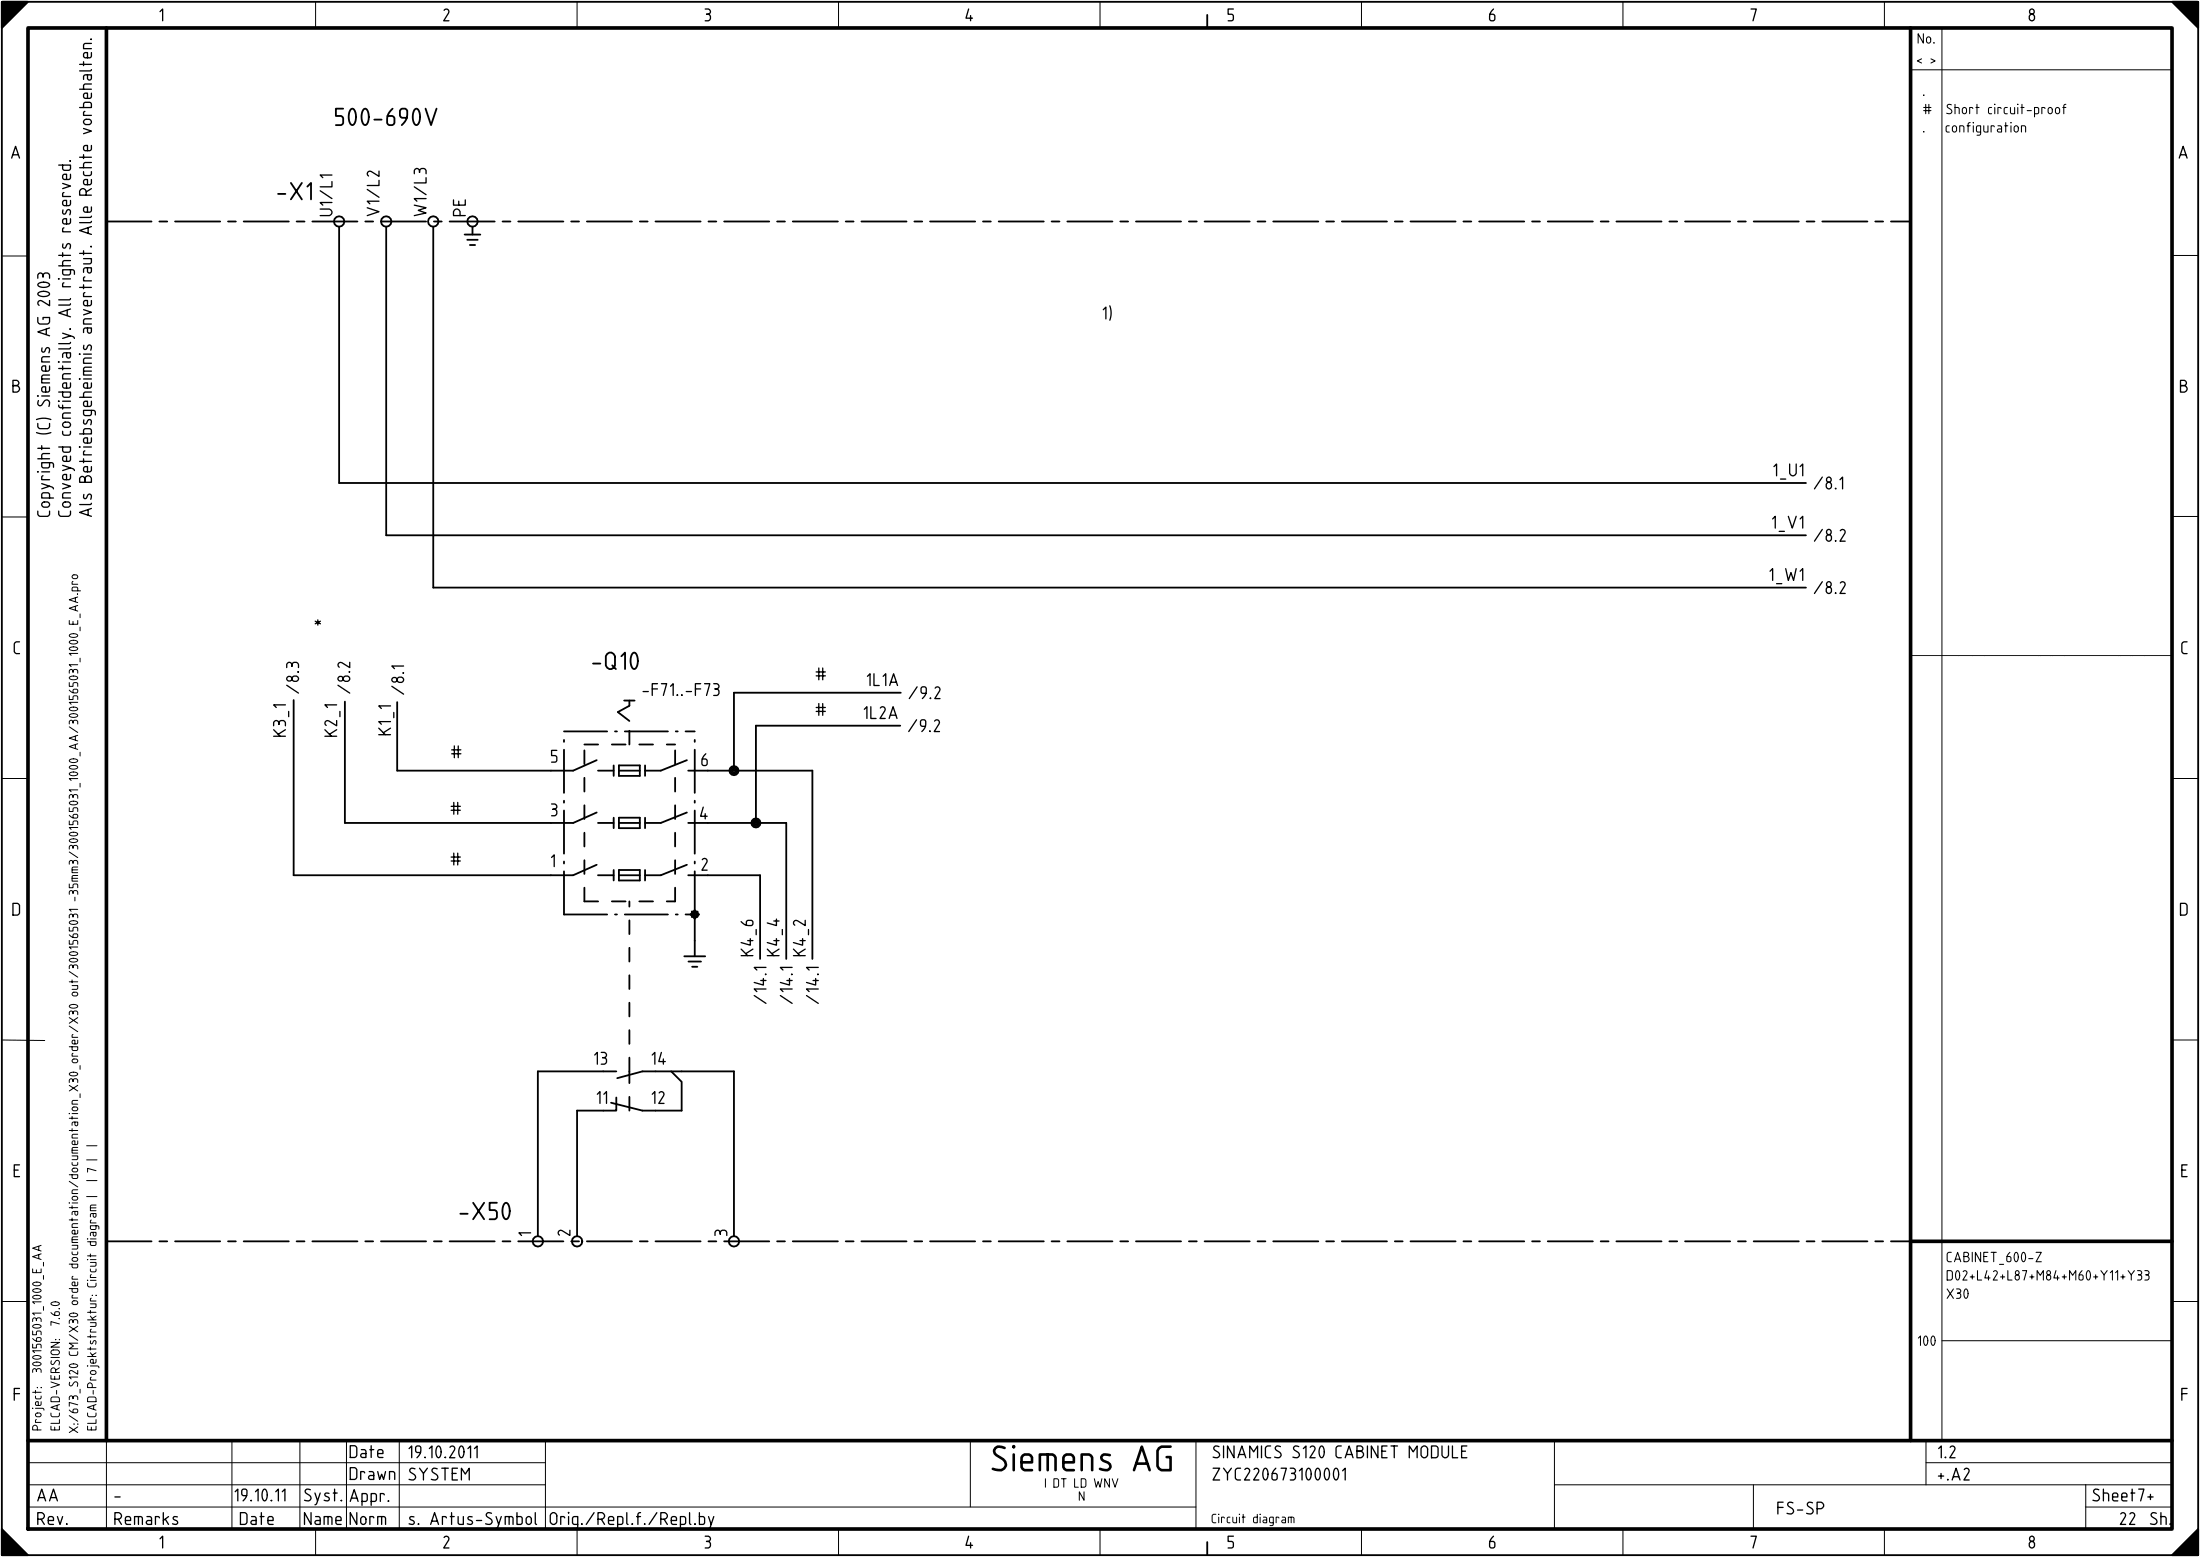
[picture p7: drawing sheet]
<svg xmlns="http://www.w3.org/2000/svg" width="421mm" height="298mm" viewBox="0 0 421 298" stroke-linecap="round" stroke-linejoin="round" font-family="sans-serif">
<g fill="none" stroke="#000" stroke-width=".35">
<path d="M.4 .3h420v297h-420zM.4 .3h5l-5 5zM.5 4.9h.1M.5 4.9h.2M.5 4.8h.2M.5 4.7h.3M.5 4.6h.4M.5 4.6h.5M.5 4.5h.5M.5 4.4h.6M.5 4.3h.7M.5 4.3h.8"/>
<path d="M.5 4.2h.8M.5 4.1h.9M.5 4h1M.5 3.9h1.1M.5 3.8h1.2M.5 3.8h1.3M.5 3.7h1.3M.5 3.6h1.4M.5 3.5h1.5M.5 3.5h1.6M.5 3.4h1.6M.5 3.3h1.7"/>
<path d="M.5 3.2h1.8M.5 3.2h1.9M.5 3.1h1.9M.5 3h2M.5 2.9h2.1M.5 2.9h2.2M.5 2.8h2.2M.5 2.7h2.3M.5 2.6h2.4M.5 2.6h2.5M.5 2.5h2.5M.5 2.4h2.6"/>
<path d="M.5 2.3h2.7M.5 2.3h2.8M.5 2.2h2.8M.5 2.1h2.9M.5 2h3M.5 2h3.1M.5 1.9h3.1M.5 1.8h3.2M.5 1.7h3.3M.5 1.7h3.4M.5 1.6h3.4M.5 1.5h3.5"/>
<path d="M.5 1.4h3.6M.5 1.3h3.7M.5 1.2h3.8M.5 1.2h3.9M.5 1.1h3.9M.5 1h4M.5 .9h4.1M.5 .9h4.2M.5 .8h4.2M.5 .7h4.3M.5 .6h4.4M.5 .6h4.5"/>
<path d="M.5 .5h4.5M.5 .4h4.6M.5 .3h4.7M230.9 2.9v2.4M415.4 .3h5v5zM415.5 .3h4.7M415.6 .4h4.6M415.7 .5h4.5M415.7 .6h4.5M415.8 .6h4.4M415.9 .7h4.3M416 .8h4.2"/>
<path d="M416 .9h4.2M416.1 .9h4.1M416.2 1h4M416.3 1.1h3.9M416.3 1.2h3.9M416.4 1.2h3.8M416.5 1.3h3.7M416.6 1.4h3.6M416.7 1.5h3.5M416.8 1.6h3.4M416.8 1.7h3.4M416.9 1.7h3.3"/>
<path d="M417 1.8h3.2M417.1 1.9h3.1M417.1 2h3.1M417.2 2h3M417.3 2.1h2.9M417.4 2.2h2.8M417.4 2.3h2.8M417.5 2.3h2.7M417.6 2.4h2.6M417.7 2.5h2.5M417.7 2.6h2.5M417.8 2.6h2.4"/>
<path d="M417.9 2.7h2.3M418 2.8h2.2M418 2.9h2.2M418.1 2.9h2.1M418.2 3h2M418.3 3.1h1.9M418.3 3.2h1.9M418.4 3.2h1.8M418.5 3.3h1.7M418.6 3.4h1.6M418.6 3.5h1.6M418.7 3.5h1.5"/>
<path d="M418.8 3.6h1.4M418.9 3.7h1.3M418.9 3.8h1.3M419 3.8h1.2M419.1 3.9h1.1M419.2 4h1M419.3 4.1h.9M419.4 4.2h.8M419.4 4.3h.8M419.5 4.3h.7M419.6 4.4h.6M419.7 4.5h.5"/>
<path d="M419.7 4.6h.5M419.8 4.6h.4M419.9 4.7h.3M420 4.8h.2M420 4.9h.2M420.1 4.9h.1M20.4 42.4h8.6M30.5 42.4h1.5M33.5 42.4h8.6M43.6 42.4h1.5M46.6 42.4h8.6M56.7 42.4h1.5"/>
<path d="M59.7 42.4h8.7M64.9 43.3v49.1h280.5M69.9 42.4h1.5M72.9 42.4h8.6M73.9 43.3v59h271.5M82.9 43.3v69h262.5M83 42.4h1.5M86 42.4h8.6M88.9 44.8h3M89.4 45.9h2M89.9 46.8h1M90.4 43.3v1.5"/>
<path d="M96.1 42.4h1.5M99.1 42.4h8.6M109.2 42.4h1.5M112.2 42.4h8.7M122.4 42.4h1.5M125.4 42.4h8.6M135.5 42.4h1.5M138.5 42.4h8.6M148.6 42.4h1.5M151.6 42.4h8.6M161.7 42.4h1.5M164.7 42.4h8.7"/>
<path d="M174.9 42.4h1.5M177.9 42.4h8.6M188 42.4h1.5M191 42.4h8.6M201.1 42.4h1.5M204.1 42.4h8.6M214.2 42.4h1.5M217.2 42.4h8.7M227.4 42.4h1.5M230.4 42.4h8.6M240.5 42.4h1.5M243.5 42.4h8.6"/>
<path d="M253.6 42.4h1.5M256.6 42.4h8.6M266.7 42.4h1.5M269.7 42.4h8.7M279.9 42.4h1.5M282.9 42.4h8.6M293 42.4h1.5M296 42.4h8.6M306.1 42.4h1.5M309.1 42.4h8.6M319.2 42.4h1.5M322.2 42.4h8.7"/>
<path d="M332.4 42.4h1.5M335.4 42.4h8.6M345.5 42.4h1.5M348.5 42.4h8.6M358.6 42.4h1.5M361.6 42.4h3.8M56.2 133.9v33.5h53.4l4.5-2M66 134.2v23.1h43.6l4.5-2M76 134.2v13.1h33.6l4.5-2M107.9 139.8h8.2M117.6 139.8h.4M119.4 133.9h2"/>
<path d="M119.5 139.8h8.2M120.4 133.9v1l-2.2 1.3 2.2 1.6M120.4 139.7v2.6M129.2 139.8h.4M131.1 139.8h1.8M172.2 138.8h-27.6v18.5M172.3 132.5h-31.9v14.8M107.9 141.5v.3M107.9 143.3v8.3M107.9 153.1v.4M107.9 155v8.2M111.8 143.5v2.6"/>
<path d="M111.8 148.7v2.6M111.8 154v2.6M111.8 159.2v2.7M111.8 142.3h2.6M114.4 157.3h3M114.4 147.3h3M117 142.3h2.6M117.4 146.3v2.1M117.4 156.3v2M118.4 157.3h4M118.4 156.3h4v2h-4zM118.4 146.3h4v2.1h-4z"/>
<path d="M118.4 147.3h4M122.3 142.3h2.6M123.4 146.3v2.1M123.4 156.3v2M127.5 142.3h1.6M129.1 143.5v2.6M129.1 148.7v2.6M129.1 154v2.6M129.1 159.2v2.7M131.4 155.3l-5 2h-3M131.4 145.3l-5 2h-3M131.6 157.3h18.8v26"/>
<path d="M131.6 147.3h23.8v36M132.9 141.5v.3M132.9 143.3v8.3M132.9 153.1v.4M132.9 155v8.2M107.9 164.7v.4M107.9 166.6v8.3h8.2M111.8 164.5v2.6M111.8 169.7v2.6h2.6M114.4 167.4h3M117 172.3h2.6M117.4 166.3v2"/>
<path d="M117.6 174.9h.4M118.4 166.3h4v2h-4zM118.4 167.4h4M119.5 174.9h8.2M120.4 172.3v1M120.4 176v2.6M122.3 172.3h2.6M123.4 166.3v2M129.1 164.5v2.6M129.1 169.7v2.6h-1.6M129.2 174.9h.4M131.1 174.9h1.8"/>
<path d="M131.4 165.4l-5 2h-3M131.6 167.4h13.8v15.9M132.6 174.6h.6v.6h-.6zM132.9 164.7v.4M132.9 166.6v16.2M132.9 174l.8 .9-.8 .7-.8-.7zM133.3 174.3h-1v1h1M133.4 174.3v1M120.4 181.2v2.7M120.4 186.5v2.6M120.4 191.7v2.6M120.4 197v2.6"/>
<path d="M130.9 182.8h4M131.7 183.9h2.4M132.4 184.8h1M117.9 209.8v2.6h-7.5v24M117.9 204.9h-15v31.5M118 206.1l4.9-1.2h17.5v31.5M120.4 202.2v4.9M120.4 209.7v2.7M128.4 204.9l2 1.9v5.6h-7.5l-6-1.6M20.4 237.3h8.6M30.5 237.3h1.5M33.5 237.3h8.6"/>
<path d="M43.6 237.3h1.5M46.6 237.3h8.6M56.7 237.3h1.5M59.7 237.3h8.7M69.9 237.3h1.5M72.9 237.3h8.6M83 237.3h1.5M86 237.3h8.6M96.1 237.3h1.5M99.1 237.3h8.6M109.2 237.3h1.5M112.2 237.3h8.7"/>
<path d="M122.4 237.3h1.5M125.4 237.3h8.6M135.5 237.3h1.5M138.5 237.3h8.6M148.6 237.3h1.5M151.6 237.3h8.6M161.7 237.3h1.5M164.7 237.3h8.7M174.9 237.3h1.5M177.9 237.3h8.6M188 237.3h1.5M191 237.3h8.6"/>
<path d="M201.1 237.3h1.5M204.1 237.3h8.6M214.2 237.3h1.5M217.2 237.3h8.7M227.4 237.3h1.5M230.4 237.3h8.6M240.5 237.3h1.5M243.5 237.3h8.6M253.6 237.3h1.5M256.6 237.3h8.6M266.7 237.3h1.5M269.7 237.3h8.7"/>
<path d="M279.9 237.3h1.5M282.9 237.3h8.6M293 237.3h1.5M296 237.3h8.6M306.1 237.3h1.5M309.1 237.3h8.6M319.2 237.3h1.5M322.2 237.3h8.7M332.4 237.3h1.5M335.4 237.3h8.6M345.5 237.3h1.5M348.5 237.3h8.6"/>
<path d="M358.6 237.3h1.5M361.6 237.3h3.8M.4 292.4l5 4.9h-5zM.5 297.3h4.6M.5 297.2h4.5M.5 297.1h4.5M.5 297.1h4.4M.5 297h4.4M.5 297h4.3M.5 296.9h4.2M.5 296.8h4.2M.5 296.8h4.1"/>
<path d="M.5 296.7h4.1M.5 296.7h4M.5 296.6h3.9M.5 296.5h3.9M.5 296.5h3.8M.5 296.4h3.8M.5 296.4h3.7M.5 296.3h3.6M.5 296.2h3.6M.5 296.2h3.5M.5 296.1h3.5M.5 296.1h3.4"/>
<path d="M.5 296h3.4M.5 296h3.3M.5 295.9h3.3M.5 295.9h3.2M.5 295.8h3.1M.5 295.7h3.1M.5 295.7h3M.5 295.6h3M.5 295.6h2.9M.5 295.5h2.8M.5 295.4h2.8M.5 295.4h2.7"/>
<path d="M.5 295.3h2.7M.5 295.3h2.6M.5 295.2h2.5M.5 295.1h2.5M.5 295.1h2.4M.5 295h2.4M.5 295h2.3M.5 294.9h2.2M.5 294.8h2.2M.5 294.8h2.1M.5 294.7h2.1M.5 294.7h2"/>
<path d="M.5 294.6h1.9M.5 294.5h1.9M.5 294.5h1.8M.5 294.4h1.8M.5 294.4h1.7M.5 294.3h1.6M.5 294.2h1.6M.5 294.2h1.5M.5 294.1h1.5M.5 294.1h1.4M.5 294h1.3M.5 293.9h1.3"/>
<path d="M.5 293.9h1.2M.5 293.8h1.2M.5 293.8h1.1M.5 293.7h1M.5 293.6h1M.5 293.6h.9M.5 293.5h.9M.5 293.5h.8M.5 293.4h.8M.5 293.4h.7M.5 293.3h.7M.5 293.3h.6"/>
<path d="M.5 293.2h.5M.5 293.1h.5M.5 293.1h.4M.5 293h.4M.5 293h.3M.5 292.9h.2M.5 292.8h.2M.5 292.8h.1M.5 292.7h.1M230.9 294.8v2.5M415.4 297.3l5-4.9v4.9zM415.6 297.3h4.6"/>
<path d="M415.7 297.2h4.5M415.7 297.1h4.5M415.8 297.1h4.4M415.8 297h4.4M415.9 297h4.3M416 296.9h4.2M416 296.8h4.2M416.1 296.8h4.1M416.1 296.7h4.1M416.2 296.7h4M416.3 296.6h3.9M416.3 296.5h3.9"/>
<path d="M416.4 296.5h3.8M416.4 296.4h3.8M416.5 296.4h3.7M416.6 296.3h3.6M416.6 296.2h3.6M416.7 296.2h3.5M416.7 296.1h3.5M416.8 296.1h3.4M416.8 296h3.4M416.9 296h3.3M416.9 295.9h3.3M417 295.9h3.2"/>
<path d="M417.1 295.8h3.1M417.1 295.7h3.1M417.2 295.7h3M417.2 295.6h3M417.3 295.6h2.9M417.4 295.5h2.8M417.4 295.4h2.8M417.5 295.4h2.7M417.5 295.3h2.7M417.6 295.3h2.6M417.7 295.2h2.5M417.7 295.1h2.5"/>
<path d="M417.8 295.1h2.4M417.8 295h2.4M417.9 295h2.3M418 294.9h2.2M418 294.8h2.2M418.1 294.8h2.1M418.1 294.7h2.1M418.2 294.7h2M418.3 294.6h1.9M418.3 294.5h1.9M418.4 294.5h1.8M418.4 294.4h1.8"/>
<path d="M418.5 294.4h1.7M418.6 294.3h1.6M418.6 294.2h1.6M418.7 294.2h1.5M418.7 294.1h1.5M418.8 294.1h1.4M418.9 294h1.3M418.9 293.9h1.3M419 293.9h1.2M419 293.8h1.2M419.1 293.8h1.1M419.2 293.7h1"/>
<path d="M419.2 293.6h1M419.3 293.6h.9M419.3 293.5h.9M419.4 293.5h.8M419.4 293.4h.8M419.5 293.4h.7M419.5 293.3h.7M419.6 293.3h.6M419.7 293.2h.5M419.7 293.1h.5M419.8 293.1h.4M419.8 293h.4"/>
<path d="M419.9 293h.3M420 292.9h.2M420 292.8h.2M420.1 292.8h.1M420.1 292.7h.1"/>
<circle cx="64.9" cy="42.3" r="1"/>
<circle cx="73.9" cy="42.3" r="1"/>
<circle cx="82.9" cy="42.3" r="1"/>
<circle cx="90.4" cy="42.3" r="1"/>
<circle cx="140.4" cy="147.3" r=".63"/>
<circle cx="140.4" cy="147.3" r=".37"/>
<circle cx="140.4" cy="147.3" r=".87"/>
<circle cx="144.6" cy="157.3" r=".38"/>
<circle cx="144.6" cy="157.3" r=".88"/>
<circle cx="144.6" cy="157.3" r=".62"/>
<circle cx="102.9" cy="237.4" r="1"/>
<circle cx="110.4" cy="237.4" r="1"/>
<circle cx="140.4" cy="237.4" r="1"/>
</g>
<path d="M5.4 5.3h410v287.1h-410zM20.4 5.3v270.1M365.4 5.3v270.1M365.4 237.3h50M5.4 275.4h410" fill="none" stroke="#000" stroke-width=".7"/>
<g fill="none" stroke="#000" stroke-width=".19">
<path d="M60.4 .3v5M110.4 .3v5M160.4 .3v5M210.4 .3v5M260.4 .3v5M310.4 .3v5M360.4 .3v5M365.4 13.3h50M371.4 5.3v270.1M.4 48.9h5M415.4 48.8h5M.4 98.8h5"/>
<path d="M415.4 98.7h5M365.4 125.3h.1M365.5 125.3h.1M365.6 125.3h.1M365.7 125.3h.1M365.8 125.3h.1M365.9 125.3h.1M366 125.3h.1M366.1 125.3h.1M366.2 125.3h.1M366.3 125.3h.1M366.4 125.3h.1"/>
<path d="M366.5 125.3h.1M366.6 125.3h.1M366.7 125.3h.1M366.8 125.3h.1M366.9 125.3h.1M367 125.3h.1M367.1 125.3h.1M367.2 125.3h.1M367.3 125.3h.1M367.4 125.3h.1M367.5 125.3h.1M367.6 125.3h.1"/>
<path d="M367.7 125.3h.1M367.8 125.3h.1M367.9 125.3h.1M368 125.3h.1M368.1 125.3h.1M368.2 125.3h.1M368.3 125.3h.1M368.4 125.3h.1M368.5 125.3h.1M368.6 125.3h.1M368.7 125.3h.1M368.8 125.3h.1"/>
<path d="M368.9 125.3h.1M369 125.3h.1M369.1 125.3h.1M369.2 125.3h.1M369.3 125.3h.1M369.4 125.3h.1M369.5 125.3h.1M369.6 125.3h.1M369.7 125.3h.1M369.8 125.3h.1M369.9 125.3h.1M370 125.3h.1"/>
<path d="M370.1 125.3h.1M370.2 125.3h.1M370.3 125.3h.1M370.4 125.3h.1M370.5 125.3h.1M370.6 125.3h.1M370.7 125.3h.1M370.8 125.3h.1M370.9 125.3h.1M371 125.3h.1M371.1 125.3h.1M371.2 125.3h.1"/>
<path d="M371.3 125.3h.1M371.4 125.3h.1M371.5 125.3h.1M371.6 125.3h.1M371.7 125.3h.1M371.8 125.3h.1M371.9 125.3h.1M372 125.3h.1M372.1 125.3h.1M372.2 125.3h.1M372.3 125.3h.1M372.4 125.3h.1"/>
<path d="M372.5 125.3h.1M372.6 125.3h.1M372.7 125.3h.1M372.8 125.3h.1M372.9 125.3h.1M373 125.3h.1M373.1 125.3h.1M373.2 125.3h.1M373.3 125.3h.1M373.4 125.3h.1M373.5 125.3h.1M373.6 125.3h.1"/>
<path d="M373.7 125.3h.1M373.8 125.3h.1M373.9 125.3h.1M374 125.3h.1M374.1 125.3h.1M374.2 125.3h.1M374.3 125.3h.1M374.4 125.3h.1M374.5 125.3h.1M374.6 125.3h.1M374.7 125.3h.1M374.8 125.3h.1"/>
<path d="M374.9 125.3h.1M375 125.3h.1M375.1 125.3h.1M375.2 125.3h.1M375.3 125.3h.1M375.4 125.3h.1M375.5 125.3h.1M375.6 125.3h.1M375.7 125.3h.1M375.8 125.3h.1M375.9 125.3h.1M376 125.3h.1"/>
<path d="M376.1 125.3h.1M376.2 125.3h.1M376.3 125.3h.1M376.4 125.3h.1M376.5 125.3h.1M376.6 125.3h.1M376.7 125.3h.1M376.8 125.3h.1M376.9 125.3h.1M377 125.3h.1M377.1 125.3h.1M377.2 125.3h.1"/>
<path d="M377.3 125.3h.1M377.4 125.3h.1M377.5 125.3h.1M377.6 125.3h.1M377.7 125.3h.1M377.8 125.3h.1M377.9 125.3h.1M378 125.3h.1M378.1 125.3h.1M378.2 125.3h.1M378.3 125.3h.1M378.4 125.3h.1"/>
<path d="M378.5 125.3h.1M378.6 125.3h.1M378.7 125.3h.1M378.8 125.3h.1M378.9 125.3h.1M379 125.3h.1M379.1 125.3h.1M379.2 125.3h.1M379.3 125.3h.1M379.4 125.3h.1M379.5 125.3h.1M379.6 125.3h.1"/>
<path d="M379.7 125.3h.1M379.8 125.3h.1M379.9 125.3h.1M380 125.3h.1M380.1 125.3h.1M380.2 125.3h.1M380.3 125.3h.1M380.4 125.3h.1M380.5 125.3h.1M380.6 125.3h.1M380.7 125.3h.1M380.8 125.3h.1"/>
<path d="M380.9 125.3h.1M381 125.3h.1M381.1 125.3h.1M381.2 125.3h.1M381.3 125.3h.1M381.4 125.3h.1M381.5 125.3h.1M381.6 125.3h.1M381.7 125.3h.1M381.8 125.3h.1M381.9 125.3h.1M382 125.3h.1"/>
<path d="M382.1 125.3h.1M382.2 125.3h.1M382.3 125.3h.1M382.4 125.3h.1M382.5 125.3h.1M382.6 125.3h.1M382.7 125.3h.1M382.8 125.3h.1M382.9 125.3h.1M383 125.3h.1M383.1 125.3h.1M383.2 125.3h.1"/>
<path d="M383.3 125.3h.1M383.4 125.3h.1M383.5 125.3h.1M383.6 125.3h.1M383.7 125.3h.1M383.8 125.3h.1M383.9 125.3h.1M384 125.3h.1M384.1 125.3h.1M384.2 125.3h.1M384.3 125.3h.1M384.4 125.3h.1"/>
<path d="M384.5 125.3h.1M384.6 125.3h.1M384.7 125.3h.1M384.8 125.3h.1M384.9 125.3h.1M385 125.3h.1M385.1 125.3h.1M385.2 125.3h.1M385.3 125.3h.1M385.4 125.3h.1M385.5 125.3h.1M385.6 125.3h.1"/>
<path d="M385.7 125.3h.1M385.8 125.3h.1M385.9 125.3h.1M386 125.3h.1M386.1 125.3h.1M386.2 125.3h.1M386.3 125.3h.1M386.4 125.3h.1M386.5 125.3h.1M386.6 125.3h.1M386.7 125.3h.1M386.8 125.3h.1"/>
<path d="M386.9 125.3h.1M387 125.3h.1M387.1 125.3h.1M387.2 125.3h.1M387.3 125.3h.1M387.4 125.3h.1M387.5 125.3h.1M387.6 125.3h.1M387.7 125.3h.1M387.8 125.3h.1M387.9 125.3h.1M388 125.3h.1"/>
<path d="M388.1 125.3h.1M388.2 125.3h.1M388.3 125.3h.1M388.4 125.3h.1M388.5 125.3h.1M388.6 125.3h.1M388.7 125.3h.1M388.8 125.3h.1M388.9 125.3h.1M389 125.3h.1M389.1 125.3h.1M389.2 125.3h.1"/>
<path d="M389.3 125.3h.1M389.4 125.3h.1M389.5 125.3h.1M389.6 125.3h.1M389.7 125.3h.1M389.8 125.3h.1M389.9 125.3h.1M390 125.3h.1M390.1 125.3h.1M390.2 125.3h.1M390.3 125.3h.1M390.4 125.3h.1"/>
<path d="M390.5 125.3h.1M390.6 125.3h.1M390.7 125.3h.1M390.8 125.3h.1M390.9 125.3h.1M391 125.3h.1M391.1 125.3h.1M391.2 125.3h.1M391.3 125.3h.1M391.4 125.3h.1M391.5 125.3h.1M391.6 125.3h.1"/>
<path d="M391.7 125.3h.1M391.8 125.3h.1M391.9 125.3h.1M392 125.3h.1M392.1 125.3h.1M392.2 125.3h.1M392.3 125.3h.1M392.4 125.3h.1M392.5 125.3h.1M392.6 125.3h.1M392.7 125.3h.1M392.8 125.3h.1"/>
<path d="M392.9 125.3h.1M393 125.3h.1M393.1 125.3h.1M393.2 125.3h.1M393.3 125.3h.1M393.4 125.3h.1M393.5 125.3h.1M393.6 125.3h.1M393.7 125.3h.1M393.8 125.3h.1M393.9 125.3h.1M394 125.3h.1"/>
<path d="M394.1 125.3h.1M394.2 125.3h.1M394.3 125.3h.1M394.4 125.3h.1M394.5 125.3h.1M394.6 125.3h.1M394.7 125.3h.1M394.8 125.3h.1M394.9 125.3h.1M395 125.3h.1M395.1 125.3h.1M395.2 125.3h.1"/>
<path d="M395.3 125.3h.1M395.4 125.3h.1M395.5 125.3h.1M395.6 125.3h.1M395.7 125.3h.1M395.8 125.3h.1M395.9 125.3h.1M396 125.3h.1M396.1 125.3h.1M396.2 125.3h.1M396.3 125.3h.1M396.4 125.3h.1"/>
<path d="M396.5 125.3h.1M396.6 125.3h.1M396.7 125.3h.1M396.8 125.3h.1M396.9 125.3h.1M397 125.3h.1M397.1 125.3h.1M397.2 125.3h.1M397.3 125.3h.1M397.4 125.3h.1M397.5 125.3h.1M397.6 125.3h.1"/>
<path d="M397.7 125.3h.1M397.8 125.3h.1M397.9 125.3h.1M398 125.3h.1M398.1 125.3h.1M398.2 125.3h.1M398.3 125.3h.1M398.4 125.3h.1M398.5 125.3h.1M398.6 125.3h.1M398.7 125.3h.1M398.8 125.3h.1"/>
<path d="M398.9 125.3h.1M399 125.3h.1M399.1 125.3h.1M399.2 125.3h.1M399.3 125.3h.1M399.4 125.3h.1M399.5 125.3h.1M399.6 125.3h.1M399.7 125.3h.1M399.8 125.3h.1M399.9 125.3h.1M400 125.3h.1"/>
<path d="M400.1 125.3h.1M400.2 125.3h.1M400.3 125.3h.1M400.4 125.3h.1M400.5 125.3h.1M400.6 125.3h.1M400.7 125.3h.1M400.8 125.3h.1M400.9 125.3h.1M401 125.3h.1M401.1 125.3h.1M401.2 125.3h.1"/>
<path d="M401.3 125.3h.1M401.4 125.3h.1M401.5 125.3h.1M401.6 125.3h.1M401.7 125.3h.1M401.8 125.3h.1M401.9 125.3h.1M402 125.3h.1M402.1 125.3h.1M402.2 125.3h.1M402.3 125.3h.1M402.4 125.3h.1"/>
<path d="M402.5 125.3h.1M402.6 125.3h.1M402.7 125.3h.1M402.8 125.3h.1M402.9 125.3h.1M403 125.3h.1M403.1 125.3h.1M403.2 125.3h.1M403.3 125.3h.1M403.4 125.3h.1M403.5 125.3h.1M403.6 125.3h.1"/>
<path d="M403.7 125.3h.1M403.8 125.3h.1M403.9 125.3h.1M404 125.3h.1M404.1 125.3h.1M404.2 125.3h.1M404.3 125.3h.1M404.4 125.3h.1M404.5 125.3h.1M404.6 125.3h.1M404.7 125.3h.1M404.8 125.3h.1"/>
<path d="M404.9 125.3h.1M405 125.3h.1M405.1 125.3h.1M405.2 125.3h.1M405.3 125.3h.1M405.4 125.3h.1M405.5 125.3h.1M405.6 125.3h.1M405.7 125.3h.1M405.8 125.3h.1M405.9 125.3h.1M406 125.3h.1"/>
<path d="M406.1 125.3h.1M406.2 125.3h.1M406.3 125.3h.1M406.4 125.3h.1M406.5 125.3h.1M406.6 125.3h.1M406.7 125.3h.1M406.8 125.3h.1M406.9 125.3h.1M407 125.3h.1M407.1 125.3h.1M407.2 125.3h.1"/>
<path d="M407.3 125.3h.1M407.4 125.3h.1M407.5 125.3h.1M407.6 125.3h.1M407.7 125.3h.1M407.8 125.3h.1M407.9 125.3h.1M408 125.3h.1M408.1 125.3h.1M408.2 125.3h.1M408.3 125.3h.1M408.4 125.3h.1"/>
<path d="M408.5 125.3h.1M408.6 125.3h.1M408.7 125.3h.1M408.8 125.3h.1M408.9 125.3h.1M409 125.3h.1M409.1 125.3h.1M409.2 125.3h.1M409.3 125.3h.1M409.4 125.3h.1M409.5 125.3h.1M409.6 125.3h.1"/>
<path d="M409.7 125.3h.1M409.8 125.3h.1M409.9 125.3h.1M410 125.3h.1M410.1 125.3h.1M410.2 125.3h.1M410.3 125.3h.1M410.4 125.3h.1M410.5 125.3h.1M410.6 125.3h.1M410.7 125.3h.1M410.8 125.3h.1"/>
<path d="M410.9 125.3h.1M411 125.3h.1M411.1 125.3h.1M411.2 125.3h.1M411.3 125.3h.1M411.4 125.3h.1M411.5 125.3h.1M411.6 125.3h.1M411.7 125.3h.1M411.8 125.3h.1M411.9 125.3h.1M412 125.3h.1"/>
<path d="M412.1 125.3h.1M412.2 125.3h.1M412.3 125.3h.1M412.4 125.3h.1M412.5 125.3h.1M412.6 125.3h.1M412.7 125.3h.1M412.8 125.3h.1M412.9 125.3h.1M413 125.3h.1M413.1 125.3h.1M413.2 125.3h.1"/>
<path d="M413.3 125.3h.1M413.4 125.3h.1M413.5 125.3h.1M413.6 125.3h.1M413.7 125.3h.1M413.8 125.3h.1M413.9 125.3h.1M414 125.3h.1M414.1 125.3h.1M414.2 125.3h.1M414.3 125.3h.1M414.4 125.3h.1"/>
<path d="M414.5 125.3h.1M414.6 125.3h.1M414.7 125.3h.1M414.8 125.3h.1M414.9 125.3h.1M415 125.3h.1M415.1 125.3h.1M415.2 125.3h.1M415.3 125.3h.1M.4 148.9h5M415.4 148.9h5M.4 198.9h8.2"/>
<path d="M415.4 198.9h5M.4 248.8h5M371.4 256.3h44M415.4 248.8h5M5.4 279.7h98.9M20.4 275.4v17M44.4 275.4v17M57.4 275.4v17M66.3 275.4v17M76.4 275.4v17M104.3 275.4v17M185.6 275.4v12.7"/>
<path d="M228.7 275.4v17M297.3 275.4v17M368.3 275.4v8.5M368.3 279.7h47.1M5.4 283.9h98.9M5.4 288.1h223.3M60.4 292.4v4.9M110.4 292.4v4.9M160.4 292.4v4.9M210.4 292.4v4.9M260.4 292.4v4.9M297.3 283.9h118.1"/>
<path d="M310.4 292.4v4.9M335.3 283.9v8.5M360.4 292.4v4.9M398.8 288.1h16.6M398.9 283.8v8.6"/>
</g>
<text font-size="5" x="189.6" y="281.4">Siemens AG</text>
<g font-size="3.5">
<text x="64.1" y="24.1">500-690V</text>
<text x="53" y="38.3">-X1</text>
<text x="113.2" y="128.1">-Q10</text>
<text x="87.9" y="233.3">-X50</text>
</g>
<g font-size="2.5">
<text x="30.5" y="4.1">1</text>
<text x="84.7" y="4.1">2</text>
<text x="134.7" y="4.1">3</text>
<text x="184.6" y="4.1">4</text>
<text x="234.7" y="4.1">5</text>
<text x="284.7" y="4.1">6</text>
<text x="334.7" y="4.1">7</text>
<text x="387.9" y="4.1">8</text>
<text x="2.1" y="30.3">A</text>
<text x="416.6" y="30.3">A</text>
<text x="63.6" y="41.3" transform="rotate(-90 63.6 41.3)">U1/L1</text>
<text x="72.6" y="41.3" transform="rotate(-90 72.6 41.3)">V1/L2</text>
<text x="81.6" y="41.3" transform="rotate(-90 81.6 41.3)">W1/L3</text>
<text x="89.1" y="41.3" transform="rotate(-90 89.1 41.3)">PE</text>
<text x="210.9" y="61.1">1)</text>
<text x="2.4" y="75.1">B</text>
<text x="416.9" y="75.1">B</text>
<text x="339.1" y="91.1">1_U1</text>
<text x="346.9" y="93.6">/8.1</text>
<text x="9.6" y="98.8" transform="rotate(-90 9.6 98.8)">Copyright (C) Siemens AG 2003</text>
<text x="13.6" y="98.8" transform="rotate(-90 13.6 98.8)">Conveyed confidentially. All rights reserved.</text>
<text x="17.6" y="98.8" transform="rotate(-90 17.6 98.8)">Als Betriebsgeheimnis anvertraut. Alle Rechte vorbehalten.</text>
<text x="338.9" y="101.1">1_V1</text>
<text x="346.9" y="103.6">/8.2</text>
<text x="338.4" y="111.1">1_W1</text>
<text x="346.9" y="113.6">/8.2</text>
<text x="60.2" y="119.9">*</text>
<text x="2.6" y="125.1">C</text>
<text x="417.1" y="125.1">C</text>
<text x="156" y="130.1">#</text>
<text x="165.8" y="131.2">1L1A</text>
<text x="57.2" y="132.6" transform="rotate(-90 57.2 132.6)">/8.3</text>
<text x="67" y="132.6" transform="rotate(-90 67 132.6)">/8.2</text>
<text x="77.3" y="132.8" transform="rotate(-90 77.3 132.8)">/8.1</text>
<text x="122.9" y="133.1">-F71..-F73</text>
<text x="156" y="136.9">#</text>
<text x="165.2" y="137.5">1L2A</text>
<text x="173.8" y="133.7">/9.2</text>
<text x="54.7" y="140.9" transform="rotate(-90 54.7 140.9)">K3_1</text>
<text x="64.5" y="140.9" transform="rotate(-90 64.5 140.9)">K2_1</text>
<text x="74.8" y="140.6" transform="rotate(-90 74.8 140.6)">K1_1</text>
<text x="173.7" y="140">/9.2</text>
<text x="86.3" y="145">#</text>
<text x="105.4" y="145.8">5</text>
<text x="134.1" y="146.5">6</text>
<text x="86.2" y="155.8">#</text>
<text x="105.4" y="156.1">3</text>
<text x="133.9" y="156.7">4</text>
<text x="86.2" y="165.5">#</text>
<text x="105.4" y="165.8">1</text>
<text x="134.1" y="166.5">2</text>
<text x="2.4" y="175.1">D</text>
<text x="416.9" y="175.1">D</text>
<text x="144.1" y="182.8" transform="rotate(-90 144.1 182.8)">K4_6</text>
<text x="149.1" y="182.8" transform="rotate(-90 149.1 182.8)">K4_4</text>
<text x="154.1" y="182.8" transform="rotate(-90 154.1 182.8)">K4_2</text>
<text x="146.6" y="192" transform="rotate(-90 146.6 192)">/14.1</text>
<text x="151.6" y="192" transform="rotate(-90 151.6 192)">/14.1</text>
<text x="156.6" y="192" transform="rotate(-90 156.6 192)">/14.1</text>
<text x="113.6" y="203.6">13</text>
<text x="124.6" y="203.6">14</text>
<text x="114.1" y="211.1">11</text>
<text x="124.6" y="211.1">12</text>
<text x="2.6" y="225.1">E</text>
<text x="417.1" y="225.1">E</text>
<text x="101.6" y="236.4" transform="rotate(-90 101.6 236.4)">1</text>
<text x="109.1" y="236.4" transform="rotate(-90 109.1 236.4)">2</text>
<text x="139.1" y="236.4" transform="rotate(-90 139.1 236.4)">3</text>
<text x="2.6" y="267.9">F</text>
<text x="417.1" y="267.9">F</text>
<text x="66.9" y="278.8">Date</text>
<text x="78.1" y="278.8">19.10.2011</text>
<text x="231.9" y="278.8">SINAMICS S120 CABINET MODULE</text>
<text x="370.6" y="278.8">1.2</text>
<text x="7.1" y="287.1">AA</text>
<text x="21.9" y="287.1">-</text>
<text x="44.9" y="287.1">19.10.11</text>
<text x="58.1" y="287.1">Syst.</text>
<text x="66.9" y="283">Drawn</text>
<text x="66.9" y="287.2">Appr.</text>
<text x="78.1" y="283.1">SYSTEM</text>
<text x="231.9" y="283.1">ZYC220673100001</text>
<text x="370.6" y="283.1">+.A2</text>
<text x="400.1" y="287.1">Sheet7+</text>
<text x="7.1" y="291.6">Rev.</text>
<text x="21.9" y="291.6">Remarks</text>
<text x="45.9" y="291.6">Date</text>
<text x="58.1" y="291.6">Name</text>
<text x="66.9" y="291.6">Norm</text>
<text x="78.1" y="291.6">s. Artus-Symbol</text>
<text x="105.1" y="291.6">Orig./Repl.f./Repl.by</text>
<text x="339.9" y="289.6">FS-SP</text>
<text x="405.4" y="291.6">22</text>
<text x="411.1" y="291.6">Sh.</text>
<text x="30.5" y="296.1">1</text>
<text x="84.7" y="296.1">2</text>
<text x="134.7" y="296.1">3</text>
<text x="184.6" y="296.1">4</text>
<text x="234.7" y="296.1">5</text>
<text x="284.7" y="296.1">6</text>
<text x="334.7" y="296.1">7</text>
<text x="387.9" y="296.1">8</text>
</g>
<g font-size="2">
<text x="366.7" y="8.4">No.</text>
<text x="366.6" y="12.4">&lt; &gt;</text>
<text x="367.8" y="18.3">.</text>
<text x="367.8" y="21.9">#</text>
<text x="372.2" y="21.9">Short circuit-proof</text>
<text x="367.8" y="25.4">.</text>
<text x="372.1" y="25.4">configuration</text>
<text x="372.3" y="241.3">CABINET_600-Z</text>
<text x="372.3" y="244.8">D02+L42+L87+M84+M60+Y11+Y33</text>
<text x="372.3" y="248.3">X30</text>
<text x="366.8" y="257.3">100</text>
</g>
<g font-size="1.8">
<text x="18.5" y="219.2" transform="rotate(-90 18.5 219.2)">|</text>
<text x="18.5" y="225.8" transform="rotate(-90 18.5 225.8)">| 7 |</text>
<text x="11.5" y="253.5" transform="rotate(-90 11.5 253.5)">7.6.0</text>
<text x="8" y="262.5" transform="rotate(-90 8 262.5)">3001565031_1000_E_AA</text>
<text x="8" y="273.5" transform="rotate(-90 8 273.5)">Project:</text>
<text x="11.5" y="273.5" transform="rotate(-90 11.5 273.5)">ELCAD-VERSION:</text>
<text x="15" y="274" transform="rotate(-90 15 274)">X:/673_S120 CM/X30 order documentation/documentation_X30_order/X30 out/3001565031 -35mm3/3001565031_1000_AA/3001565031_1000_E_AA.pro</text>
<text x="18.5" y="273.5" transform="rotate(-90 18.5 273.5)">ELCAD-Projektstruktur: Circuit diagram |</text>
<text x="199.8" y="284.4">I DT LD WNV</text>
<text x="206.3" y="286.9">N</text>
<text x="231.7" y="291.2">Circuit diagram</text>
</g>
</svg>
